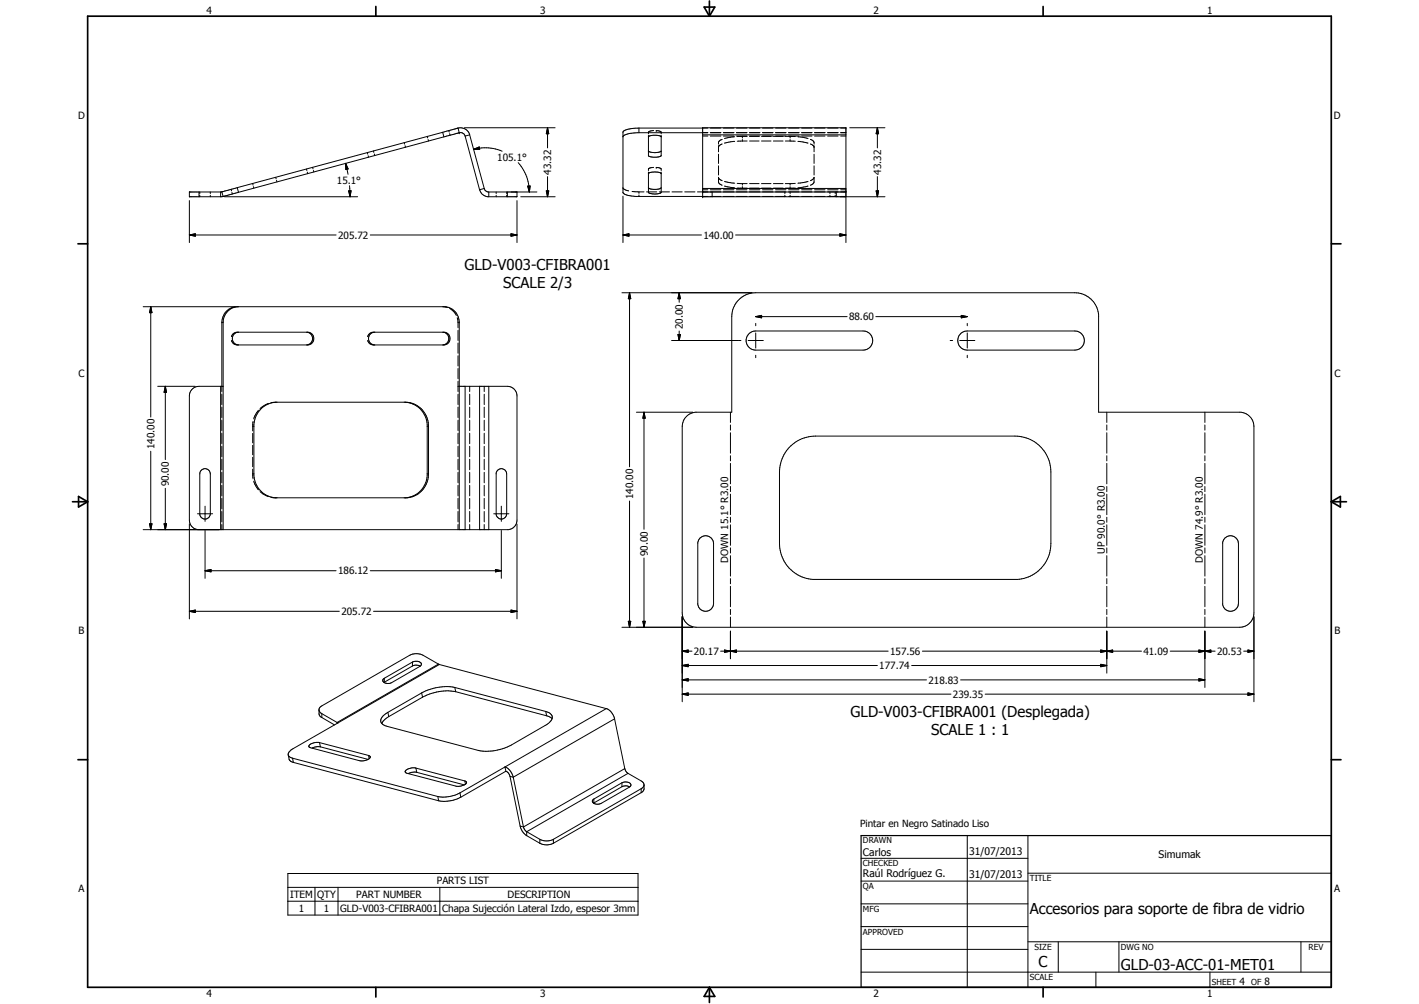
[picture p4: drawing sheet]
<svg xmlns="http://www.w3.org/2000/svg" width="594mm" height="420mm" viewBox="0 0 594 420" stroke-linecap="round" stroke-linejoin="round" font-family="sans-serif">
<g fill="none" stroke="#000" stroke-width=".42">
<path d="M169.2 59.7l.2 .6M178.9 57.1l.2 .6M179.2 58.4l.2 .6M185.3 55.4l.5 1.9M185.3 55.4l-86 23.1M185.8 57.3l-85.9 23.2M187.9 54.7l.2 .6M188.2 55.9l.2 .7M191.7 53.6l-6.4 1.8M191.8 53.6a4.1 4.1 0 0 1 4.7 2.4l6.2 22.9M191.8 53.6l.5 1.9M191.8 53.6h-.1"/>
<path d="M192.3 55.5l-6.5 1.8M192.3 55.5a2.04 2.04 0 0 1 2.4 1.4M194.4 53.5h38M194.7 56.9l6.1 22.5M196.6 56.4l-1.9 .5M229.2 53.5l.5 2.5h-1zM229.2 53.5v8.4M267.5 53.6l-4.5 .5-1.5 .5-.7 .6v25.4l.3 .3 1.9 .9 3.2 .4h30.1M267.5 53.6h28.8M267.5 53.6v1.9M271.5 56.6l.1 8.7a5.7 5.7 0 0 0 3.9 .4l1.3-.6v-8.5M271.5 57.2l1.3-.5 1.9-.1 1.4 .2 .7 .5"/>
<path d="M273.6 54.7a1.5 1.5 0 0 0-2.1 1.3M273.6 54.7h.1M274.7 54.7a1.5 1.5 0 0 1 2.1 1.3M294.2 55.5h2.1M294.2 56.9h2.1M294.2 56.4h60M296.3 55.5h-29.4l-3.9 .5-1.7 .6-.5 .5M297.4 53.6h4.4M297.4 55.5h4.4M297.4 56.9h4.4M302.3 58.3a1.78 1.78 0 0 0-1.5 2M302.8 53.6h4.4"/>
<path d="M302.8 55.5h4.4M302.8 56.9h4.4M307.6 59.2l-4.2 .7M307.6 57.2l-4.2 .8M308.3 53.6h4.4M308.3 55.5h4.4M308.3 56.9h4.4M310.8 59l-2.2 .1M310.8 59h2M310.8 57.1h2M310.8 57.1h-2.2M310.8 57.1v.6"/>
<path d="M310.8 58.4v.6M313.8 53.6h4.3M313.8 55.5h4.3M313.8 56.9h4.3M313.8 59h4M313.8 57.1h4M318.8 59h4M318.8 57.1h4M319.2 53.6h4.4M319.2 55.5h4.4M319.2 56.9h4.4M323.8 59h4"/>
<path d="M323.8 57.1h4M324.7 53.6h4.4M324.7 55.5h4.4M324.7 56.9h4.4M328.8 59h2M328.8 57.1h2M330.2 53.6h4.3M330.2 55.5h4.3M330.2 56.9h4.3M330.8 57.1v.6M330.8 58.4v.6M330.8 59l2.1 .1"/>
<path d="M330.8 57.1h2.1M334 59.2l4.3 .7M334 57.2l4.3 .8M335.6 53.6h4.3M335.6 55.5h4.3M335.6 56.9h4.3M339.3 58.3l.2 .1a1.61 1.61 0 0 1 1.3 1.9M341 53.6h4.4M341 55.5h4.4M341 56.9h4.4M346.5 53.6h4.4M346.5 55.5h4.4"/>
<path d="M346.5 56.9h4.4M352 53.6h2.2M352 55.5h2.2M352 56.9h2.2M355.8 53.5h14.7M367.3 53.5l.5 2.5h-1zM367.3 53.5v8.4M96.8 79.2l.1 .7M99.3 78.5l.6 2M99.3 78.5l-6.4 1.8M105.8 76.8l.2 .7M106.1 78.1l.2 .6"/>
<path d="M115.4 74.2l.2 .6M115.8 75.5l.1 .6M128.3 70.7l.2 .7M128.6 72l.2 .7M130.8 70l.3 .7M131.2 71.3l.2 .7M144.7 68.4l1 2.3-.9 .2zM144.7 68.4l1 4.5M146 79.9l1-.1-.4 2.5zM146.3 77.7l.3 4.6M153.8 63.9l.2 .6M154.1 65.2l.2 .6"/>
<path d="M156.4 63.2l.1 .6M156.7 64.4l.2 .7M169.6 61l.1 .6M198.3 62.5l2.4-1 .1 1zM198.3 62.5a18 18 0 0 1 11.9 .8M200.8 79.4a3.9 3.9 0 0 0 3.4 2.9h12.2v-2M202.7 78.9l-1.9 .5M202.7 78.9a2.05 2.05 0 0 0 1.9 1.4M217 68.1a18.4 18.4 0 0 1 4.6 12.2M220.9 77.9h1l-.3 2.4zM228.7 79.9h1l-.5 2.4zM229.2 73.9v8.4"/>
<path d="M260.8 78.7l.7 .6 1.7 .6M271.5 72v8.6a5.5 5.5 0 0 0 5.3-.1v-8.5M271.5 72.6a5.7 5.7 0 0 1 5.3 .1M271.5 63.3a6.8 6.8 0 0 0 4.6 .3l.6-.2M273.6 70.1a1.5 1.5 0 0 0-2.1 1.3M273.6 70.1h.1M274.7 70.1h.8a1.05 1.05 0 0 1 1.3 1.3M276.8 63.3l-.1 .1M276.8 78.5l-1.3 .7a5.1 5.1 0 0 1-3.9-.5h-.1M276.8 63.2v.1M294.2 79.4h2.1M294.2 78.9h60"/>
<path d="M297.4 79.4h4.4M300.8 61v2.5M300.8 64.5v3.9M300.8 69.4v3.8M300.8 74.2l.1 2.3 1.4 1M300.8 74.4l1.5 1.2M302.3 60.2l-1.5 1.2M302.8 79.4h4.4M303.4 75.9l4.2 .8M303.4 77.9l4.2 .7M308.3 79.4h4.4M308.6 78.7h4.2"/>
<path d="M308.6 76.8h4.2M310.8 76.8v.7M310.8 78.1v.6M313.8 79.4h4.3M313.8 78.7h4M313.8 76.8h4M318.8 78.7h4M318.8 76.8h4M319.2 79.4h4.4M323.8 78.7h4M323.8 76.8h4M324.7 79.4h4.4"/>
<path d="M330.2 79.4h4.3M330.8 76.8v.7M330.8 78.1v.6M332.9 78.7h-4.1M332.9 76.8h-4.1M335.6 79.4h4.3M338.3 77.9l-4.3 .7M338.3 75.9l-4.3 .8M339.3 75.6l1.3-.8 .2-.6-.1 2.3-1.4 1M339.3 60.2l1.3 .8 .2 .6M340.8 61v2.5M340.8 64.5v3.9"/>
<path d="M340.8 69.4v3.8M341 79.4h4.4M346.5 79.4h4.4M352 79.4h2.2M366.8 79.9h1l-.5 2.4zM367.3 73.9v8.4M79.3 98.3l2.5-.5v1zM79.3 83.9v17.6M79.3 98.3h61.4M83.3 80.3v2M83.6 80.3v.7M83.6 81.7v.6"/>
<path d="M88 80.3v.7M88 81.7v.6M92.4 80.3v2M92.9 80.3h-13.6v2l14.1-.1M92.9 80.3l.5 1.9M93.4 82.2h.1M94 82.3h55.7M97.1 80.5l.2 .7M99.9 80.5l-6.4 1.7M155 98.3h61.4M204.6 80.3h20.2M204.6 80.3v2"/>
<path d="M207.7 80.3v.7M207.7 81.7v.6M212.1 80.3v.7M212.1 81.7v.6M212.4 80.3v2M213.9 97.8l2.5 .5-2.5 .5zM216.4 83.9v17.6M218 82.3h14.4M260.8 98.3l2.5-.5v1zM260.8 82.1v19.4M260.8 98.3h32.9M264.6 80.1l2.9 .2"/>
<path d="M267.5 80.3h2.1M267.5 80.3v.6M267.5 81.6v.6M270.7 80.3h4.2M276 80.3h4.3M281.3 80.3h4.3M286.7 80.3h4.3M292 80.3h4.3M294.2 80.3h60M297.4 82.2h4.4M297.4 80.3h4.4M298.1 80.3v2"/>
<path d="M302.8 82.2h4.4M302.8 80.3h4.4M308 98.3h46.2M308.3 82.2h4.4M308.3 80.3h4.4M313.8 82.2h4.3M313.8 80.3h4.3M319.2 82.2h4.4M319.2 80.3h4.4M324.7 82.2h4.4M324.7 80.3h4.4M328.6 80.3v.7"/>
<path d="M328.6 81.7v.6M330.2 82.2h4.3M330.2 80.3h4.3M330.8 80.3v.7M330.8 81.7v.6M335.6 82.2h4.3M335.6 80.3h4.3M341 82.2h4.4M341 80.3h4.4M346.5 82.2h4.4M346.5 80.3h4.4M347.5 80.3v.7"/>
<path d="M347.5 81.7v.6M349.7 80.3v.7M349.7 81.7v.6M350.1 80.3v2M351.6 97.8l2.6 .5-2.6 .5zM352 82.2h2.2M352 80.3h2.2M370.5 82.3h-76.3v-28.8h60v48M59.9 128.4h38.3M63.1 128.4l.5 2.5h-1zM63.1 128.4v46.1M92.9 135h.5"/>
<path d="M92.9 135v28.9M93.4 135v86.7M98.7 128.4a6.7 6.7 0 0 0-5.3 6.6M98.7 128.4h87.1a6.6 6.6 0 0 1 6.5 6v87.3M98.7 128.4a6.6 6.6 0 0 0-5.8 6.6M99.5 139a2.53 2.53 0 0 0-2.6 1.9M99.7 139h29.1a2.67 2.67 0 0 1 2.6 2.7 2.67 2.67 0 0 1-2.6 2.7h-29.1M99.9 139a2.67 2.67 0 0 0-2.6 2.5 2.67 2.67 0 0 0 2.2 2.8M99.9 128.4h-1.2M128.3 139a2.67 2.67 0 0 1 2.6 2.7 2.67 2.67 0 0 1-2.6 2.7M156.5 139a2.53 2.53 0 0 0-2.6 1.9M156.7 139h29.1a2.67 2.67 0 0 1 2.6 2.7 2.67 2.67 0 0 1-2.6 2.7h-29.1"/>
<path d="M156.9 139a2.67 2.67 0 0 0-2.6 2.5 2.67 2.67 0 0 0 2.2 2.8M185.3 139a2.67 2.67 0 0 1 2.6 2.7 2.67 2.67 0 0 1-2.6 2.7M185.3 128.4l2 .3M188.2 129.1l1.9 1.4 .9 1.5M191.4 133l.4 2M191.8 135h.1M191.8 135v2.2M191.8 138.2v4.3M192.1 135h.2M260.4 122.5h54.4M263.6 122.5l.5 2.5h-1zM263.6 122.5v72.9"/>
<path d="M283.8 140h1.1l-.6 2.5zM284.3 122.5l.6 2.5h-1.1zM284.3 122.5v4M284.3 138.5v4M309.6 125.2a9.8 9.8 0 0 1 6.8-2.7h133.6a10 10 0 0 1 9.9 9.2v40.8h59.6a6 6 0 0 1 5.5 6v78a6 6 0 0 1-6 6h-227.4a6 6 0 0 1-6-6v-78a6 6 0 0 1 5.4-6h15.4v-40a9.8 9.8 0 0 1 3.2-7.3zM313.7 139.5l1.3-.7 1.4-.3h45a4 4 0 0 1 4 4 4 4 0 0 1-4 4h-45a4 4 0 0 1-3.8-2.6 4 4 0 0 1 1.1-4.4zM316.4 132.5l2.4-.5v1zM316.4 135.3v1M316.4 139.3v6.4M316.4 132.5h38.3M366.7 132.5h38.3M402.3 139.5l1.7-.9 1-.1h45a4 4 0 0 1 4 4 4 4 0 0 1-4 4h-45a4 4 0 0 1-3.8-2.6 4 4 0 0 1 1.1-4.4z"/>
<path d="M402.5 132l2.5 .5-2.5 .5zM405 135.3v1M405 139.3v6.4M96.9 142.5a2.53 2.53 0 0 0 2.6 1.9M99.5 144.3l.4 .1M153.9 142.5a2.53 2.53 0 0 0 2.6 1.9M156.5 144.3l.4 .1M191.8 143.6v4.2M191.8 148.9v4.3M191.8 154.2v4.3M191.8 159.6v4.3M281.2 142.5h29"/>
<path d="M313.2 142.5h6.4M316.4 148.7v1M397.8 142.5h1M401.8 142.5h6.3M405 148.7v1M66 161.7h15.7M69.2 161.7l.5 2.5h-1zM69.2 161.7v30.6M92.4 161.7v60M92.9 165v4.3M92.9 170.4v4.4M92.9 175.9v4.3"/>
<path d="M93.4 161.7h-10.1a4 4 0 0 0-4 4v52a4 4 0 0 0 3.5 4M105.8 178.4h.2M106 176.3l-.2 4M106.1 178.4h.2M108.2 171.7l-2 3.6M112.4 168.8l-1.8 .9-1.7 1.3M115.2 168.4a9.8 9.8 0 0 0-8.9 9.2v21.5a9.8 9.8 0 0 0 8.9 9.2M115.4 168.3h.2M115.8 168.3h53.9a9.8 9.8 0 0 1 9.7 10.1M115.9 168.3l-2.5 .3M169.2 168.3a9.8 9.8 0 0 1 9.7 9.3v21.5a9.8 9.8 0 0 1-8.9 9.2M178.9 178.4h.5"/>
<path d="M179.4 178.4v19.9M191.8 161.7h.1M191.8 165v4.3M191.8 170.4v4.4M191.8 175.9v4.3M192.1 161.7h20.3a4 4 0 0 1 4 4v52a4 4 0 0 1-3.5 4h-153M194.7 161.7v60M196.6 161.7v2.2M196.6 165v4.3M196.6 170.4v4.4M196.6 175.9v4.3M200.8 161.7v60"/>
<path d="M202.7 161.7v2.2M202.7 165v4.3M202.7 170.4v4.4M202.7 175.9v4.3M204.6 161.7v60M266.4 172.5h23.6M269.6 172.5l.5 2.5h-1zM269.6 172.5v49M305.8 172.5v4.3M305.8 177.8v2.2M463.4 172.5v4.3M463.4 177.8v2.2"/>
<path d="M504.4 172.5v4.3M504.4 177.8v2.2M63.1 188.8v32.9M84.1 197a2.21 2.21 0 0 1 2.5-.7 2.21 2.21 0 0 1 1.4 2v16.7a2.2 2.2 0 0 1-2.2 2.2 2.2 2.2 0 0 1-2.2-2.2v-16.7zM92.9 181.3v4.4M92.9 186.8v4.3M92.9 192.2v4.4M92.9 197.7v4.4M105.8 181.4v3.9M105.8 186.4v3.9M105.8 191.3v4M105.8 196.3l.2 4.1"/>
<path d="M105.8 198.3h.2M106.1 198.3h.2M178.9 198.3h.5M179.4 198.3a9.9 9.9 0 0 1-8.9 10l-57.1-.2M191.8 181.3v4.4M191.8 186.8v4.3M191.8 192.2v4.4M191.8 197.7v4.4M196.6 181.3v4.4M196.6 186.8v4.3M196.6 192.2v4.4M196.6 197.7v4.4"/>
<path d="M202.7 181.3v4.4M202.7 186.8v4.3M202.7 192.2v4.4M202.7 197.7v4.4M208.2 197a2.21 2.21 0 0 1 2.4-.7 2.21 2.21 0 0 1 1.5 2v16.7a2.22 2.22 0 0 1-2 2.2 2.22 2.22 0 0 1-2.4-1.8v-17.4zM305.8 181.1v8.6M305.8 190.7v2.2M305.8 193.9v8.6M330.4 187.2a15.2 15.2 0 0 1 11-4.7h83.5a15 15 0 0 1 15.1 15v30a15 15 0 0 1-14.1 15h-85.5a15.1 15.1 0 0 1-14.1-15v-30a15.7 15.7 0 0 1 4.1-10.3zM463.4 181.1v8.6M463.4 190.7v2.2M463.4 193.9v8.6"/>
<path d="M504.4 181.1v8.6M504.4 190.7v2.2M504.4 193.9v8.6M62.6 219.2h1l-.5 2.5zM68.7 219.2h1l-.5 2.5zM69.2 204.3v17.4M79.3 219.3v39.7M82.7 215h6.3M85.8 211.8v6.4M92.9 203.1v4.4M92.9 208.6v4.3M92.9 214v4.4"/>
<path d="M92.9 219.5v2.2M106.2 201.4l2 3.6M108.9 205.7l1.7 1.3 1.8 .8M191.8 203.1v4.4M191.8 208.6v4.3M191.8 214v4.4M191.8 219.5v2.2M196.6 203.1v4.4M196.6 208.6v4.3M196.6 214v4.4M196.6 219.5v2.2M202.7 203.1v4.4"/>
<path d="M202.7 208.6v4.3M202.7 214v4.4M202.7 219.5v2.2M206.7 215h6.4M209.9 211.8v6.4M216.4 219.3v39.7M263.6 209.7v52.8M305.8 203.6v2.1M305.8 206.8v8.6M305.8 216.5v2.1M305.8 219.6v8.6M463.4 203.6v2.1"/>
<path d="M463.4 206.8v8.6M463.4 216.5v2.1M463.4 219.6v8.6M504.4 203.6v2.1M504.4 206.8v8.6M504.4 216.5v2.1M504.4 219.6v8.6M85.8 238.8l2.5-.5v1zM85.8 222v20M85.8 238.8h54.9M155 238.8h54.9M207.4 238.3l2.5 .5-2.5 .5z"/>
<path d="M209.9 222v20M269.6 233.5v29M293.1 225.2a3.3 3.3 0 0 1 3.6-.7 3.3 3.3 0 0 1 2 3v25a3.3 3.3 0 0 1-3.1 3.3 3.3 3.3 0 0 1-3.5-2.9v-25.8zM305.8 229.3v2.1M305.8 232.5v8.6M463.4 229.3v2.1M463.4 232.5v8.6M504.4 229.3v2.1M504.4 232.5v8.6M512.8 225.2a3.3 3.3 0 0 1 3.6-.7 3.3 3.3 0 0 1 2.1 3v25a3.3 3.3 0 0 1-3.1 3.3 3.3 3.3 0 0 1-3.5-2.9v-25.8zM79.3 255.8l2.5-.5v1zM79.3 255.8h62.8"/>
<path d="M156.4 255.8h60M213.9 255.3l2.5 .5-2.5 .5zM285.6 258.1v35.6M305.8 242.1v2.2M305.8 245.4v8.5M305.8 255v2.2M305.8 258.2v4.3M463.4 242.1v2.2M463.4 245.4v8.5M463.4 255v2.2M463.4 258.2v4.3M504.4 242.1v2.2"/>
<path d="M504.4 245.4v8.5M504.4 255v2.2M504.4 258.2v4.3M525 258.1v35.6M172.7 277.1l.3-.2a2.36 2.36 0 0 1 3.4 1.2l-.6 .8-11.8 6.8a3.3 3.3 0 0 1-3.2-.1M172.7 277.1v1.6M172.7 278.7l1.6-.4 1.6 .5M172.7 277.1l-11.8 6.7M172.7 278.7l-11.8 6.8M183.6 277.9l-6.4-3.7a6.2 6.2 0 0 0-5.7 0l-37.1 21.4-.8 1v2.1l.3 1 .8 .6M183.6 277.9l-42.5 24.4M183.6 277.9l.3 .2"/>
<path d="M183.9 278.1l69.9 18.4M183.9 278.1l-42.4 24.4M260.4 262.5h29.6M263.1 260h1l-.5 2.5zM269.1 260h1l-.5 2.5zM285.6 272.5l2.5-.5v1zM285.6 278.5l2.5-.5v1zM285.6 272.5h4.1M285.6 278.5h81.7M301.7 272.5h70.1M303.3 272l2.5 .5-2.5 .5zM305.8 272.5l2.5-.5v1z"/>
<path d="M305.8 264.1v11.6M381.7 278.5h81.7M386.2 272.5h91.7M460.8 278l2.6 .5-2.6 .5zM460.8 272l2.6 .5-2.6 .5zM463.4 272.5l2.4-.5v1zM463.4 264.1v17.6M489.9 272.5h18.8M501.9 272l2.5 .5-2.5 .5zM504.4 272.5l2.5-.5v1zM504.4 264.1v23.6M520.7 272.5h4.3"/>
<path d="M522.5 272l2.5 .5-2.5 .5zM133.6 297.2l.3 .8 .8 .7M134.7 298.7v1.6M134.7 298.7l6.4 3.6M160.9 283.8a.94 .94 0 0 0-.6 .9 .94 .94 0 0 0 .5 .9M160.9 285.5l-.1 .1M160.9 283.8v1.7M162.4 298.1l.4 1.8M162.8 299.9a6.8 6.8 0 0 0-3 2.9M176.5 290l-14.1 8.1M176.5 290l.4 1.8M176.9 291.8l-14.1 8.1"/>
<path d="M190.4 287.7a21.6 21.6 0 0 0-13.9 2.3M190.4 287.7l38.1 10M190.4 287.7l.4 1.8M190.8 289.5l38 10.1M190.8 289.5a21.6 21.6 0 0 0-13.9 2.3M228.5 297.7a2.66 2.66 0 0 1 2.5 3.3l-1 1.3-1.3 1-16.4 9.3a21.4 21.4 0 0 1-11.6 1.6l-38.5-10.2a2.45 2.45 0 0 1-2.4-3.6l.8-1 1.8-1.3M228.5 297.7l.3 1.9M228.8 299.6l2.3 1.1M253.8 296.5l-61.2 35.3M253.8 296.5a5.7 5.7 0 0 1 3.5 4.3M285.6 284.5l2.5-.5v1zM285.6 290.5l2.5-.5v1z"/>
<path d="M285.6 284.5h102.3M285.6 290.5h112.5M402.2 284.5h102.2M412.4 290.5h112.6M501.9 284l2.5 .5-2.5 .5zM522.5 290l2.5 .5-2.5 .5zM120.7 315.9l.5 2.2 1.6 1M122.5 317.3l.3 1.8M122.5 317.3l60.8 16M122.8 319.1l60.8 16M133.8 310.8l-.3-.1a5.3 5.3 0 0 0-4.1 1.3v.6l.6 .3 20.5 5.4 1.8 .1 1.7-.6M133.8 310.8l.3 1.7"/>
<path d="M133.8 310.8l20.5 5.3M134.1 312.5h-1.3l-2.2 .6M134.1 312.5l20 5.3M134.7 300.3l5.3 3.1M141.1 302.3v.4M141.1 302.3l.4 .2M141.5 302.5l-19.3 11.1a2.11 2.11 0 0 0-1.3 2.9l1.6 .8M154.3 316.1l.7 .7-.4 .7M154.3 316.1l.3 1.4M154.6 317.5l-.6 .3M257.3 300.8l4.3 20.8M257.3 300.8l-42.4 24.4"/>
<path d="M174.1 321.4l-1.3-.1-1.9 .5a1.2 1.2 0 0 0-1.2 1.5l21.4 5.8 1.8-.1 1.5-.5M174.1 321.4l20.5 5.4M174.1 321.4l.4 1.8M174.5 323.2l19.9 5.3M174.5 323.2h-2.2l-1.4 .5M183.3 333.3l.3 1.8M192.6 331.8l.3 1.8M192.6 331.8a14.2 14.2 0 0 1-9.3 1.5M192.9 333.6l-.5 .2a13.8 13.8 0 0 1-8.8 1.3M194.6 326.8l.7 .5-.4 .8M194.6 326.8l.3 1.4M194.9 328.1l-.5 .4"/>
<path d="M211.8 322.7a3 3 0 0 1 1.7 2.2M211.8 322.7l-.4-1.7a5.7 5.7 0 0 1 3.5 4.2M211.8 322.7l-18.9 10.9M213.5 324.9l1.4 .3M213.5 324.9l4.3 20.8M214.9 325.2l4.3 20.9M248.6 334.4v1.6M248.6 334.4a.91 .91 0 0 0-.6 .8 .91 .91 0 0 0 .5 .9M248.6 336l-.1 .1M260.4 327.6l.9-.3a2.13 2.13 0 0 1 2.8 1.4l-.6 .7-11.8 6.8a3.3 3.3 0 0 1-3.2-.1M260.4 327.6v1.6M260.4 329.2l1.6-.4 1.6 .5"/>
<path d="M260.4 327.6l-11.8 6.8M260.4 329.2l-11.8 6.8M261.6 321.6l-42.4 24.5M261.6 321.6l.5 1.2 .8 .8M262.9 323.6l6.4 3.9 .3 .8v2l-1.2 1.4M262.9 323.6l-42.4 24.5M268.4 330.1v1.6M268.4 330.1l-36.7 21.1M268.4 331.7l-36.7 21.2M269.6 328.6l-.3 .8-.9 .7M217.8 345.7l1.4 .4M217.8 345.7l.8 2.2 1.9 1.8"/>
<path d="M219.2 346.1l.5 1.1 .8 .9M220.5 348.1l5.5 3.1M220.5 348.1v1.6M220.5 349.7l5.5 3.2M226 351.2a6.3 6.3 0 0 0 5.7 0M226 351.2v1.7M226 352.9a6.2 6.2 0 0 0 5.7 0M231.7 351.2v1.7M360.5 359.2h69.9M405 349.7v63.5M430.4 349.7v63.5M120.5 365.5h146.6v17.4h-146.6z"/>
<path d="M120.5 371.3h146.6M120.5 377.1h146.6M131.9 371.3v11.6M141.5 371.3v11.6M184.1 371.3v11.6M360.5 368.7h69.9M360.5 378.2h69.9M430.4 365.4h127M360.5 387.8h69.9M360.5 397.3h69.9M430.4 394.1h127M443.1 394.1v12.7"/>
<path d="M468.5 394.1v12.7M544.7 394.1v12.7M360.5 406.8h196.9M458.8 406.8v6.4M506.6 406.8v6.4"/>
</g>
<g fill="#000">
<circle cx="192.3" cy="55.5" r=".18"/>
<circle cx="274.7" cy="54.7" r=".18"/>
<circle cx="274.7" cy="70.1" r=".18"/>
<circle cx="294.2" cy="82.3" r=".18"/>
<circle cx="294.2" cy="80.3" r=".18"/>
</g>
<g fill="none" stroke="#000" stroke-width=".71">
<path d="M36.7 6.8h520.7v406.4h-520.7zM157.3 2.7v4.1M294.8 3h4.4l-2.2 3.8zM297 .4v6.4M436.7 2.7v4.1M32.6 102h4.1M557.4 102h4M30.3 210h6.4M32.9 207.8l3.8 2.2-3.8 2.2zM557.4 210h6.3M557.4 210l3.8-2.2v4.4zM32.6 317.9h4.1"/>
<path d="M557.4 317.9h4M157.3 413.2v4M297 413.2v6.3M297 413.2l2.2 3.8h-4.4zM436.7 413.2v4"/>
</g>
<path d="M360.5 349.7h196.9v63.5h-196.9z" fill="none" stroke="#000" stroke-width=".51"/>
<g fill="#000">
<path d="M229.2 53.5l.5 2.5h-1zM367.3 53.5l.5 2.5h-1zM144.7 68.4l1 2.3-.9 .2zM146 79.9l1-.1-.4 2.5zM198.3 62.5l2.4-1 .1 1zM220.9 77.9h1l-.3 2.4zM228.7 79.9h1l-.5 2.4zM366.8 79.9h1l-.5 2.4zM79.3 98.3l2.5-.5v1zM213.9 97.8l2.5 .5-2.5 .5zM260.8 98.3l2.5-.5v1zM351.6 97.8l2.6 .5-2.6 .5z"/>
<path d="M63.1 128.4l.5 2.5h-1zM263.6 122.5l.5 2.5h-1zM283.8 140h1.1l-.6 2.5zM284.3 122.5l.6 2.5h-1.1zM316.4 132.5l2.4-.5v1zM402.5 132l2.5 .5-2.5 .5zM69.2 161.7l.5 2.5h-1zM269.6 172.5l.5 2.5h-1zM62.6 219.2h1l-.5 2.5zM68.7 219.2h1l-.5 2.5zM85.8 238.8l2.5-.5v1zM207.4 238.3l2.5 .5-2.5 .5z"/>
<path d="M79.3 255.8l2.5-.5v1zM213.9 255.3l2.5 .5-2.5 .5zM263.1 260h1l-.5 2.5zM269.1 260h1l-.5 2.5zM285.6 272.5l2.5-.5v1zM285.6 278.5l2.5-.5v1zM303.3 272l2.5 .5-2.5 .5zM305.8 272.5l2.5-.5v1zM460.8 278l2.6 .5-2.6 .5zM460.8 272l2.6 .5-2.6 .5zM463.4 272.5l2.4-.5v1zM501.9 272l2.5 .5-2.5 .5z"/>
<path d="M504.4 272.5l2.5-.5v1zM522.5 272l2.5 .5-2.5 .5zM285.6 284.5l2.5-.5v1zM285.6 290.5l2.5-.5v1zM501.9 284l2.5 .5-2.5 .5zM522.5 290l2.5 .5-2.5 .5z"/>
</g>
<g font-size="6.3">
<text x="194.5" y="113.2">GLD-V003-CFIBRA001</text>
<text x="210.6" y="120.7">SCALE 2/3</text>
<text x="356.1" y="300">GLD-V003-CFIBRA001 (Desplegada)</text>
<text x="389.8" y="307.5">SCALE 1 : 1</text>
<text x="431.1" y="382.6">Accesorios para soporte de fibra de vidrio</text>
<text x="434.8" y="404.7">C</text>
<text x="469.2" y="406">GLD-03-ACC-01-MET01</text>
</g>
<g font-size="4.4">
<text x="361.3" y="358.4">Carlos</text>
<text x="405.7" y="357.7">31/07/2013</text>
<text x="485" y="359.2">Simumak</text>
<text x="361.3" y="367.1">Raúl Rodríguez G.</text>
<text x="405.7" y="367.2">31/07/2013</text>
</g>
<g font-size="4.2">
<text x="86.4" y="5.8">4</text>
<text x="226.1" y="5.8">3</text>
<text x="365.7" y="5.8">2</text>
<text x="505.4" y="5.8">1</text>
<text x="32.8" y="49.6">D</text>
<text x="558.5" y="49.6">D</text>
<text x="208.2" y="67.2">105.1°</text>
<text x="141" y="76.9">15.1°</text>
<text x="230.8" y="73.2" transform="rotate(-90 230.8 73.2)">43.32</text>
<text x="368.8" y="73.2" transform="rotate(-90 368.8 73.2)">43.32</text>
<text x="141.6" y="99.9">205.72</text>
<text x="294.5" y="99.9">140.00</text>
<text x="285.9" y="137.8" transform="rotate(-90 285.9 137.8)">20.00</text>
<text x="355.5" y="134.1">88.60</text>
<text x="32.9" y="157.6">C</text>
<text x="558.7" y="157.6">C</text>
<text x="64.7" y="188" transform="rotate(-90 64.7 188)">140.00</text>
<text x="70.7" y="203.6" transform="rotate(-90 70.7 203.6)">90.00</text>
<text x="265.1" y="208.9" transform="rotate(-90 265.1 208.9)">140.00</text>
<text x="271.2" y="232.7" transform="rotate(-90 271.2 232.7)">90.00</text>
<text x="462.5" y="231.8" transform="rotate(-90 462.5 231.8)">UP 90.0° R3.00</text>
<text x="304.9" y="235.4" transform="rotate(-90 304.9 235.4)">DOWN 15.1° R3.00</text>
<text x="503.6" y="235.4" transform="rotate(-90 503.6 235.4)">DOWN 74.9° R3.00</text>
<text x="141.6" y="240.4">186.12</text>
<text x="142.9" y="257.3">205.72</text>
<text x="32.9" y="265.5">B</text>
<text x="558.7" y="265.5">B</text>
<text x="290.5" y="274">20.17</text>
<text x="372.7" y="274">157.56</text>
<text x="478.7" y="274">41.09</text>
<text x="509.5" y="274">20.53</text>
<text x="368.1" y="280">177.74</text>
<text x="388.7" y="286">218.83</text>
<text x="398.9" y="292">239.35</text>
<text x="182.8" y="370">PARTS LIST</text>
<text x="32.9" y="373.4">A</text>
<text x="121.4" y="375.8">ITEM</text>
<text x="132.8" y="375.8">QTY</text>
<text x="149.2" y="375.8">PART NUMBER</text>
<text x="212.5" y="375.8">DESCRIPTION</text>
<text x="558.6" y="373.4">A</text>
<text x="125" y="381.6">1</text>
<text x="135.6" y="381.6">1</text>
<text x="142.4" y="381.6">GLD-V003-CFIBRA001</text>
<text x="185.1" y="381.8">Chapa Sujección Lateral Izdo, espesor 3mm</text>
<text x="518.9" y="412.3">4</text>
<text x="529.4" y="412.3">8</text>
<text x="86.4" y="417.2">4</text>
<text x="226.1" y="417.2">3</text>
<text x="365.7" y="417.2">2</text>
<text x="505.4" y="417.2">1</text>
</g>
<text font-size="4.1" x="360.1" y="346">Pintar en Negro Satinado Liso</text>
<g font-size="3.5">
<text x="361.3" y="353">DRAWN</text>
<text x="361.3" y="362.5">CHECKED</text>
<text x="431.1" y="368.7">TITLE</text>
<text x="361.3" y="372.1">QA</text>
<text x="361.3" y="381.6">MFG</text>
<text x="361.3" y="391.1">APPROVED</text>
<text x="433.1" y="397.5">SIZE</text>
<text x="469.2" y="397.5">DWG NO</text>
<text x="547.9" y="397.4">REV</text>
<text x="431.1" y="410.2">SCALE</text>
<text x="507.3" y="412.3">SHEET</text>
<text x="523.8" y="412.3">OF</text>
</g>
</svg>
